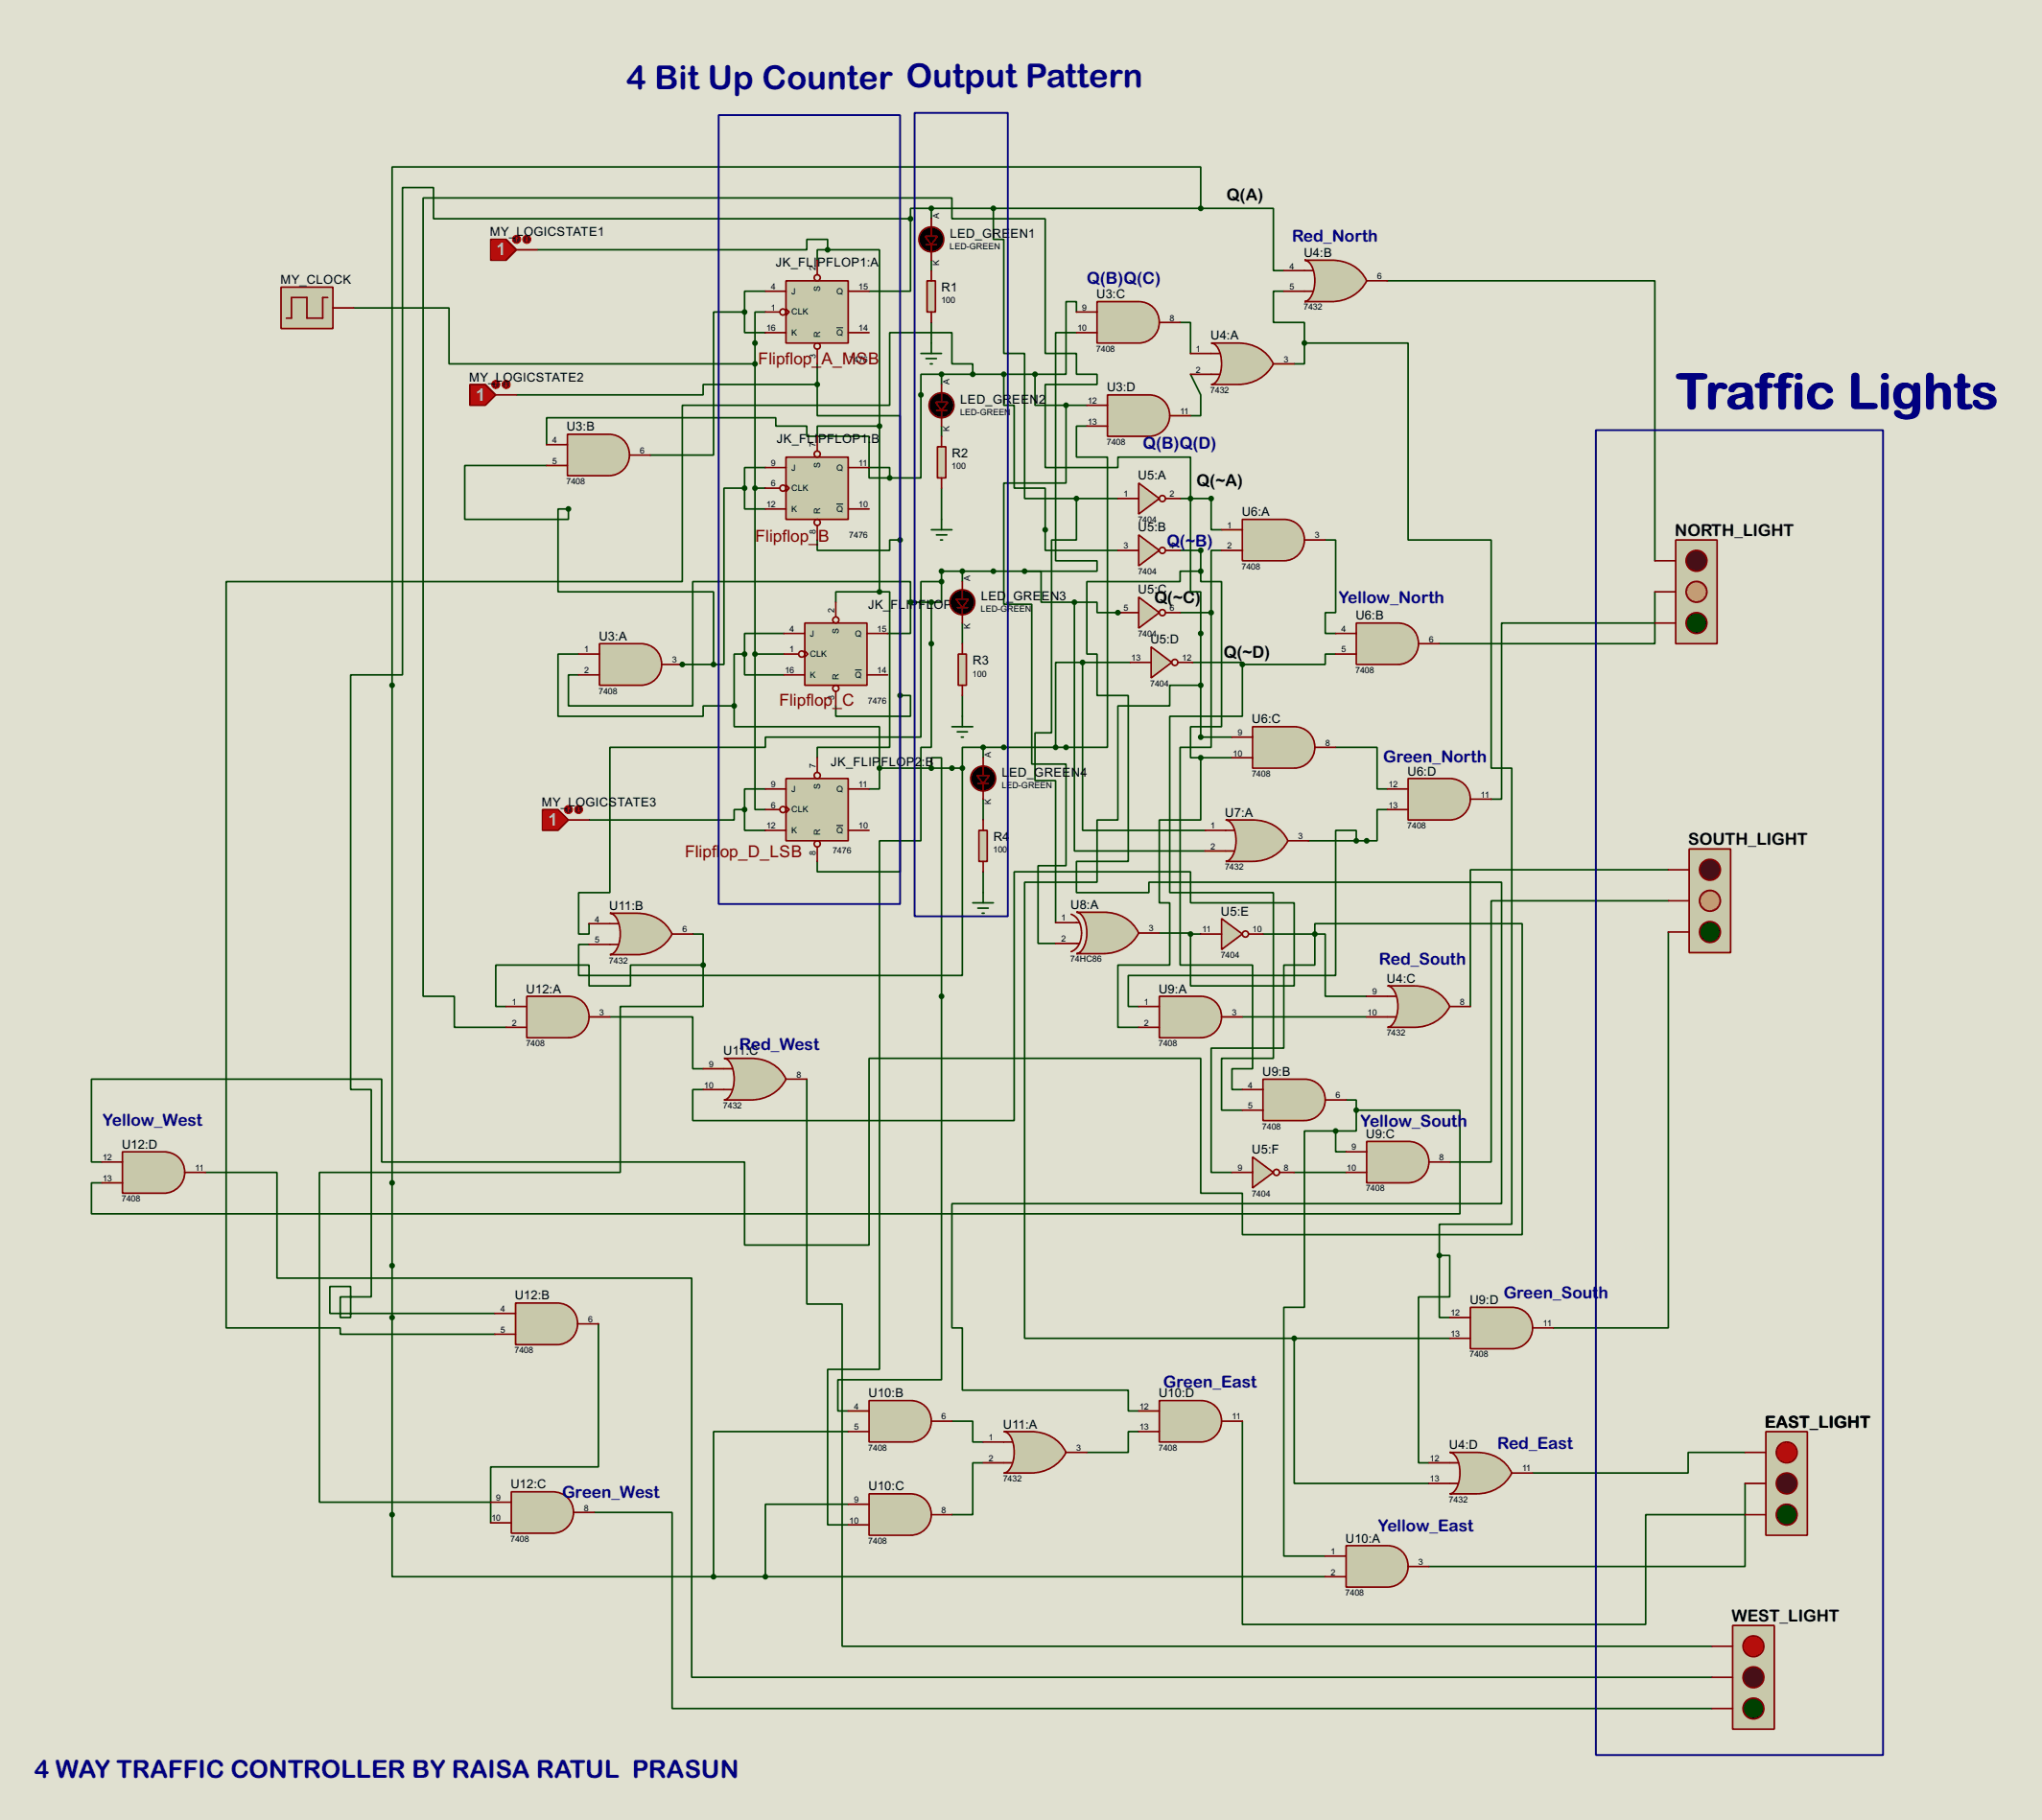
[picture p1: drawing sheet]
<svg xmlns="http://www.w3.org/2000/svg" width="500mm" height="446mm" viewBox="0 0 500 446" stroke-linecap="round" stroke-linejoin="round" font-family="sans-serif">
<path d="M0 0h500.2v446h-500.2z" fill="#e0e0d0"/>
<g fill="none" stroke="#004000" stroke-width=".4">
<path d="M223.1 53.6v17.8h-10.2M223.1 53.6h-116.9v-7.6h-7.6v119.4h-12.7v101.6h5.1v50.8h-7.6v5h2.5v-7.6h-5.1v6.6h40.4M228.2 51.1h-5.1v2.5M228.2 51.1v2.5M228.2 51.1h66M243.4 51.1v7.6h2.5v27.9h5.1v35.6h22.9M294.2 51.1h17.8v15.2h2.5M294.2 51.1v-10.2h-198.1v345.4h78.7M86.7 75.5h23.3v13.7h75M131.6 61.2h66.1v-2.5h5.1v2.5M182.4 76.5v5h5.1M182.4 76.5h-7.6v35h-15.5"/>
<path d="M187.5 71.4h-5.1v5.1M187.5 76.5h-2.5v83.8M202.8 61.2h-2.6v2.6M202.8 61.2h12.7v43.2M228.2 63.8v2.5M228.2 79v5.1M263.7 76.5v-2.6h-2.5v17.8h-7.6M289.1 79h2.6v7.6M314.5 71.4h-2.5v7.6h7.6v5.1M200.2 94.2v7.7h20.3v30.4M200.2 94.2h-27.9v2.6h-45.7M200.2 89.2v5"/>
<path d="M230.7 91.7h-5.1v25.4h-7.6M230.7 91.7v2.5M230.7 91.7h22.9M238.3 91.7v-2.5h-5.1v-7.7h-15.2v17.8h-50.8v43.2h-111.8v182.9h28v1.5h37.8M245.9 91.7v7.6h2.6v20.3h7.6v15.3h17.8M253.6 91.7v7.6h12.7M263.7 81.5h-5.1v55.9h10.2v2.6h-38.1v2.5M291.7 91.7l2.5 5.1v5.1h-2.5M319.6 84.1v5.1h-2.5M319.6 84.1h25.4v48.2h20.3v55.9h5.1v111.8h-17.8v7.6M133.9 109v-6.6h56.2v2h7.6v2.5h15.2v10.2h5.1M182.4 119.6v5.1h5.1"/>
<path d="M182.4 119.6h-5v43.2h-2.6M185 119.6h2.5M187.5 114.6h-5.1v5M212.9 114.6h5.1v2.5M215.5 104.4h-15.3v2.5M215.5 104.4v40.6M230.7 104.4v2.5M230.7 119.6v7.7M266.3 104.4h-2.6v7.6h7.6v71.1h-30.4M200.2 132.3v2.6h17.8v-2.6h2.5M220.5 132.3v38.1M235.8 140v2.5"/>
<path d="M289.1 122.2h7.6v7.6h2.6M289.1 134.9h5.1v5.1M294.2 140v2.5h5.1v35.6h-7.6v7.6h2.5M294.2 140h-5.1v2.5h-22.8v17.8h2.5v10.1h7.6v40.7h-12.7v7.6h17.8v-2.5h86.4v78.7h-134.7v30.5h2.6v15.2h40.6v5.1h2.6M299.3 134.9h-2.6v15.2M324.7 132.3h2.5v17.8h-2.5v5.1h2.5M192.1 155.2h-9.7v5.1M215.5 145h-10.7v2.6M215.5 145h2.5v38.1h-17.8v2.6M223.1 147.6v7.6h-5.6M223.1 147.6v-5.1h-53.4v30.5h-30.4v-7.6h2.5M223.1 147.6h5.1"/>
<path d="M228.2 147.6v35.5h-2.6v22.9h-10.1v129.5h-12.7v38.1h5M230.7 142.5v5.1h-2.5M230.7 142.5h-5.1v38.1h-38.1v2.5h-38.1v35.6h-7.6v10.2h2.5v-2.6M235.8 152.7v5M289.1 150.1h7.6M296.7 150.1v33h-7.6v53.4h17.8v25.4h-5.1v5.1h2.6M141.8 160.3h-5.1v15.2h35.6v-2.5h7.6M179.9 173v5.1h35.6v10.1M182.4 160.3v5.1h9.7M182.4 160.3h-2.5v12.7M185 160.3v38.1h2.5M185 160.3h7.1"/>
<path d="M220.5 170.4v43.2h-20.3v-2.5M220.5 170.4h2.6v5.1h-18.3v-2.5M235.8 170.4v5.1M292.2 162.3h12.2v.5M294.2 167.9h-7.6v5.1h-12.7v27.9h-5.1v15.3h-17.8v111.7h66.1M304.4 162.8v12.7h-17.8v43.2h25.4v40.6h-12.7v12.7h5.1M327.2 160.3h-2.5v2.5h-20.3M182.4 198.4v5.1h5.1M182.4 198.4h-2.5v2.5h-35.6M187.5 193.3h-5.1v5.1M215.5 188.2v5.1h-2.6M215.5 188.2h20.3"/>
<path d="M228.2 188.2v-2.5h2.5v152.4h-25.4v7.6h2.5M235.8 188.2v50.8h-94v-7.6h2.5M240.9 183.1h-5.1v5.1M240.9 183.1v2.6M240.9 195.8v5.1M294.2 185.7v15.2h-10.2v20.3h2.6v15.3h-12.7v15.2h5.1M294.2 185.7h7.6M301.8 180.6h-7.6v-35.6h-2.5v-33h-17.8v2.6h-17.8v-20.4h12.7v-2.5h-5.1v-5.1h-7.6v-33h-22.9v-5.1h-129.5v195.6h7.6v7.6h12.7M327.2 183.1h10.2v10.2h2.5M339.9 198.4h-2.5v7.6h-16.8M240.9 213.6v5.1M332.3 206v-2.5h-5.1v35.5h-50.8v7.6h2.6"/>
<path d="M169.7 228.9h2.6v7.6M172.3 236.5h-17.8v5.1h-10.2v-5.1h-22.8v10.1h2.5M172.3 236.5v10.1h-20.3v40.7h-73.7v80.8h41.9M294.2 228.9h-2.5v12.7h25.4v-20.4h-25.4v-7.6h-43.2v61h-78.8v-7.6h2.6M309.4 228.9h12.7M322.1 228.9h2.6v15.2h10.1M322.1 228.9v7.6h-7.6v20.3h-17.8v30.5h5.1M322.1 228.9v-2.6h50.8v76.2h-68.5v-10.1h-10.2v-33.1h-81.3v45.8h-30.5v-20.4h-88.9v-20.3h-71.1v20.3h2.6M149.4 249.2h20.3v12.7h2.6M304.4 249.2h30.4M327.2 277.1v5.1h2.6M327.2 277.1h-7.6v43.2h-5.1v61h10.2"/>
<path d="M329.8 269.5h2.5v2.5M332.3 272v5.1h-5.1M332.3 272h25.4v25.4h-335.3v-7.6h2.6M317.1 287.3h12.7M352.6 307.6v15.2h2.6M352.6 307.6h2.6v10.2h-7.7v40.6h2.6M146.6 324.4v35h-26.4v13.7M317.1 327.9v35.6h33M317.1 327.9h38.1M207.8 350.8h-33v35.5M233.2 348.2h5.1v5.1h2.6M240.9 358.4h-2.6v12.7h-5.1"/>
<path d="M279 350.8h-2.6v5.1h-10.1M207.8 368.6h-20.3v17.7M174.8 386.3h149.9"/>
</g>
<circle cx="273.9" cy="150.1" r=".2" fill="#004000"/>
<g fill="none" stroke="#004000" stroke-width=".4">
<path d="M339.9 68.8h65.5v68.6M261.2 99.3v19.1h-15.3v29.7h6.9v39.1h8.4v24.9h-6.9v19.1h4.3M251 140h4.1v7.6h8.1M263.7 122.2v10.1h-6.1v47.3h-4v11.7h5v34.8M263.2 147.6h5.6v2.5h5.1M263.2 147.6v60.9h32M405.4 145v12.7h-52.8M405.4 152.7h-37.5v43.1h-2.6M167.2 162.8h7.6M265.2 162.3h-6.6v20.8M265.2 162.3v41.2h30M265.2 162.3h11.7"/>
<path d="M408.7 213.1h-48.5v33.5M284 228.6h7.7v.3M408.7 220.7h-43.4v64h-10.1M408.7 228.4v97h-28.1M197.7 264.4v55.1h8.6v83.9h213.1M50.4 287.3h17.5v25.9h101.6v97.8h249.9M304.4 348.2v49.8h98.8v-26.9h24.3M427.5 355.9h-13.9v5h-38.1M145.6 370.6h19.1v48h254.7M427.5 363.5v20.3h-77.4"/>
</g>
<circle cx="167.2" cy="162.8" r=".2" fill="#004000"/>
<path d="M133.9 114.1h-20v13.2h25.4v-2.6h-2.6v20.3h38.1v17.8" fill="none" stroke="#004000" stroke-width=".4"/>
<path d="M192.6 68.8h15.2v15.3h-15.2z" fill="#c8c8aa" stroke="#800000" stroke-width=".4"/>
<g fill="none" stroke="#800000" stroke-width=".4">
<path d="M187.5 71.4h5.1M187.5 76.5h3.6M192.6 75.7l.8 .8-.8 .7zM200.2 63.8v3.5M207.8 71.4h5.1M187.5 81.5h5.1M200.2 85.6v3.6M207.8 81.5h5.1"/>
<circle cx="191.8" cy="76.5" r=".75"/>
<circle cx="200.2" cy="68.1" r=".75"/>
<circle cx="200.2" cy="84.8" r=".75"/>
</g>
<path d="M204.9 80.3h1.7" fill="none" stroke="#000" stroke-width=".23"/>
<path d="M192.6 112h15.2v15.3h-15.2z" fill="#c8c8aa" stroke="#800000" stroke-width=".4"/>
<g fill="none" stroke="#800000" stroke-width=".4">
<path d="M187.5 114.6h5.1M187.5 119.6h3.6M192.6 118.9l.8 .7-.8 .8zM200.2 106.9v3.6M207.8 114.6h5.1M187.5 124.7h5.1M200.2 128.8v3.5M207.8 124.7h5.1"/>
<circle cx="191.8" cy="119.6" r=".75"/>
<circle cx="200.2" cy="111.3" r=".75"/>
<circle cx="200.2" cy="128" r=".75"/>
</g>
<path d="M204.9 123.5h1.7" fill="none" stroke="#000" stroke-width=".23"/>
<path d="M197.2 152.7h15.2v15.2h-15.2z" fill="#c8c8aa" stroke="#800000" stroke-width=".4"/>
<g fill="none" stroke="#800000" stroke-width=".4">
<path d="M192.1 155.2h5.1M197.2 159.5l.7 .8-.7 .7zM204.8 147.6v3.5M212.4 155.2h5.1M192.1 160.3h3.5M192.1 165.4h5.1M204.8 169.4v3.6M212.4 165.4h5.1"/>
<circle cx="204.7" cy="151.9" r=".75"/>
<circle cx="196.4" cy="160.3" r=".75"/>
<circle cx="204.7" cy="168.7" r=".75"/>
</g>
<path d="M209.5 164.2h1.6" fill="none" stroke="#000" stroke-width=".23"/>
<path d="M192.6 190.8h15.2v15.2h-15.2z" fill="#c8c8aa" stroke="#800000" stroke-width=".4"/>
<g fill="none" stroke="#800000" stroke-width=".4">
<path d="M187.5 193.3h5.1M187.5 198.4h3.6M192.6 197.6l.8 .8-.8 .7zM200.2 185.7v3.5M207.8 193.3h5.1M187.5 203.5h5.1M200.2 207.5v3.6M207.8 203.5h5.1"/>
<circle cx="191.8" cy="198.4" r=".75"/>
<circle cx="200.2" cy="190" r=".75"/>
<circle cx="200.2" cy="206.8" r=".75"/>
</g>
<path d="M204.9 202.3h1.7" fill="none" stroke="#000" stroke-width=".23"/>
<g fill="#004000" stroke="#004000" stroke-width=".4">
<circle cx="215.4" cy="104.4" r=".5"/>
<circle cx="215.4" cy="145" r=".5"/>
<circle cx="220.5" cy="170.4" r=".5"/>
<circle cx="220.5" cy="132.3" r=".5"/>
<circle cx="184.9" cy="119.6" r=".5"/>
<circle cx="184.9" cy="160.3" r=".5"/>
<circle cx="182.4" cy="160.3" r=".5"/>
</g>
<path d="M146.9 157.7h10.1a5.1 5.1 0 0 1 5.1 5.1 5.1 5.1 0 0 1-5.1 5.1h-10.1z" fill-rule="evenodd" fill="#c8c8aa" stroke="#800000" stroke-width=".4"/>
<path d="M141.8 160.3h5.1M141.8 165.4h5.1M162.1 162.8h5.1" fill="none" stroke="#800000" stroke-width=".4"/>
<g fill="#004000" stroke="#004000" stroke-width=".4">
<circle cx="182.4" cy="119.6" r=".5"/>
<circle cx="179.8" cy="173" r=".5"/>
</g>
<path d="M139 106.4h10.2a5.1 5.1 0 0 1 5 5.1 5.1 5.1 0 0 1-5 5.1h-10.2z" fill-rule="evenodd" fill="#c8c8aa" stroke="#800000" stroke-width=".4"/>
<g fill="none" stroke="#800000" stroke-width=".4">
<path d="M226.9 60h2.5M228.2 53.6v4.3M228.2 60v3.8M230.7 94.2v4.4M133.9 109h5.1M133.9 114.1h5.1M154.2 111.5h5.1M229.4 100.6h2.6M230.7 100.6v3.8M234.5 148.9h2.5M235.8 142.5v4.3M235.8 148.9v3.8"/>
<path d="M239.6 192h2.5M240.9 185.7v4.3M240.9 192v3.8"/>
</g>
<g fill="#004000" stroke="#004000" stroke-width=".4">
<circle cx="174.8" cy="162.8" r=".5"/>
<circle cx="182.4" cy="76.5" r=".5"/>
<circle cx="215.4" cy="188.2" r=".5"/>
<circle cx="223" cy="147.6" r=".5"/>
<circle cx="217.9" cy="117.1" r=".5"/>
</g>
<g fill="#000" stroke="#800000" stroke-width=".4">
<path d="M226.6 57.9h3.1l-1.5 2.1zM229.2 98.6h3l-1.5 2zM234.2 146.8h3.1l-1.5 2.1zM239.3 190h3.1l-1.5 2z"/>
<circle cx="228.1" cy="58.7" r="3.1"/>
<circle cx="230.6" cy="99.3" r="3.1"/>
<circle cx="235.7" cy="147.6" r="3.1"/>
<circle cx="240.8" cy="190.8" r="3.1"/>
</g>
<path d="M227.1 68.8h2.1v7.7h-2.1z" fill="#c8c8aa" stroke="#800000" stroke-width=".4"/>
<path d="M228.2 66.3v2.5M228.2 76.5v2.5" fill="none" stroke="#800000" stroke-width=".4"/>
<path d="M229.7 109.5h2v7.6h-2z" fill="#c8c8aa" stroke="#800000" stroke-width=".4"/>
<path d="M230.7 106.9v2.6M230.7 117.1v2.5" fill="none" stroke="#800000" stroke-width=".4"/>
<path d="M234.8 160.3h2v7.6h-2z" fill="#c8c8aa" stroke="#800000" stroke-width=".4"/>
<path d="M235.8 157.7v2.6M235.8 167.9v2.5" fill="none" stroke="#800000" stroke-width=".4"/>
<path d="M239.8 203.5h2.1v7.6h-2.1z" fill="#c8c8aa" stroke="#800000" stroke-width=".4"/>
<path d="M240.9 200.9v2.6M240.9 211.1v2.5" fill="none" stroke="#800000" stroke-width=".4"/>
<g fill="none" stroke="#004000" stroke-width=".4">
<path d="M225.6 86.6h5.1M226.9 87.9h2.5M227.9 89.2h.5M228.2 84.1v2.5M228.2 129.8h5M229.4 131.1h2.6M230.4 132.3h.5M230.7 127.3v2.5M233.2 178.1h5.1M234.5 179.3h2.5M235.8 175.5v2.6M235.5 180.6h.5"/>
<path d="M240.9 218.7v2.5M238.3 221.2h5.1M239.6 222.5h2.5M240.6 223.8h.5"/>
</g>
<circle cx="184.9" cy="84.1" r=".5" fill="#004000" stroke="#004000" stroke-width=".4"/>
<path d="M132.9 198.4h3.8l2.6 2.5-2.6 2.6h-3.8z" fill-rule="evenodd" fill="#c00000" stroke="#800000" stroke-width=".4"/>
<path d="M139.3 200.9h5" fill="none" stroke="#800000" stroke-width=".4"/>
<circle cx="139.2" cy="198.4" r="1" fill="#400000" stroke="#f00" stroke-width=".23"/>
<path d="M139.3 197.9l-.3 .2M139.3 197.9l.2 .2M139.3 197.9v1" fill="none" stroke="#f00" stroke-width=".23"/>
<circle cx="141.7" cy="198.4" r="1" fill="#400000" stroke="#f00" stroke-width=".23"/>
<path d="M141.5 198.6l.3 .3M141.8 197.9v1M142 198.6l-.2 .3" fill="none" stroke="#f00" stroke-width=".23"/>
<circle cx="182.4" cy="198.4" r=".5" fill="#004000" stroke="#004000" stroke-width=".4"/>
<path d="M120.2 58.7h3.8l2.6 2.5-2.6 2.6h-3.8z" fill-rule="evenodd" fill="#c00000" stroke="#800000" stroke-width=".4"/>
<path d="M126.6 61.2h5" fill="none" stroke="#800000" stroke-width=".4"/>
<circle cx="126.5" cy="58.7" r="1" fill="#400000" stroke="#f00" stroke-width=".23"/>
<path d="M126.6 58.2l-.3 .2M126.6 58.2l.2 .2M126.6 58.2v1" fill="none" stroke="#f00" stroke-width=".23"/>
<circle cx="129" cy="58.7" r="1" fill="#400000" stroke="#f00" stroke-width=".23"/>
<path d="M128.8 58.9l.3 .3M129.1 58.2v1M129.3 58.9l-.2 .3" fill="none" stroke="#f00" stroke-width=".23"/>
<circle cx="202.7" cy="61.2" r=".5" fill="#004000" stroke="#004000" stroke-width=".4"/>
<path d="M115.1 94.2h3.8l2.6 2.6-2.6 2.5h-3.8z" fill-rule="evenodd" fill="#c00000" stroke="#800000" stroke-width=".4"/>
<path d="M121.5 96.8h5.1" fill="none" stroke="#800000" stroke-width=".4"/>
<circle cx="121.4" cy="94.2" r="1" fill="#400000" stroke="#f00" stroke-width=".23"/>
<path d="M121.5 93.7l-.3 .3M121.5 93.7l.2 .3M121.5 93.7v1.1" fill="none" stroke="#f00" stroke-width=".23"/>
<circle cx="124" cy="94.2" r="1" fill="#400000" stroke="#f00" stroke-width=".23"/>
<path d="M123.8 94.5l.2 .3M124 93.7v1.1M124.3 94.5l-.3 .3" fill="none" stroke="#f00" stroke-width=".23"/>
<circle cx="200.2" cy="94.2" r=".5" fill="#004000" stroke="#004000" stroke-width=".4"/>
<path d="M268.8 73.9h10.2a5.1 5.1 0 0 1 5 5.1 5.1 5.1 0 0 1-5 5.1h-10.2z" fill-rule="evenodd" fill="#c8c8aa" stroke="#800000" stroke-width=".4"/>
<path d="M263.7 76.5h5.1M284 79h5.1M263.7 81.5h5.1" fill="none" stroke="#800000" stroke-width=".4"/>
<g fill="#004000" stroke="#004000" stroke-width=".4">
<circle cx="230.6" cy="91.7" r=".5"/>
<circle cx="235.7" cy="140" r=".5"/>
</g>
<path d="M271.3 96.8h10.2a5.1 5.1 0 0 1 5.1 5 5.1 5.1 0 0 1-5.1 5.1h-10.2z" fill-rule="evenodd" fill="#c8c8aa" stroke="#800000" stroke-width=".4"/>
<path d="M266.3 99.3h5M266.3 104.4h5M286.6 101.9h5.1" fill="none" stroke="#800000" stroke-width=".4"/>
<g fill="#004000" stroke="#004000" stroke-width=".4">
<circle cx="253.5" cy="91.7" r=".5"/>
<circle cx="240.8" cy="183.1" r=".5"/>
</g>
<path d="M296.7 84.1h6.6a9.2 9.2 0 0 1 8.7 5.1 9.6 9.6 0 0 1-8.7 5h-6.6a3.4 3.4 0 0 0 2.3-3.1 7.4 7.4 0 0 0-1.4-6.7z" fill-rule="evenodd" fill="#c8c8aa" stroke="#800000" stroke-width=".4"/>
<path d="M291.7 86.6h7.1M291.7 91.7h7.1M312 89.2h5.1" fill="none" stroke="#800000" stroke-width=".4"/>
<path d="M319.6 63.8h6.6a9.1 9.1 0 0 1 8.6 5 9.5 9.5 0 0 1-8.6 5.1h-6.6a3.4 3.4 0 0 0 2.3-3.1 7.3 7.3 0 0 0-1.4-6.7z" fill-rule="evenodd" fill="#c8c8aa" stroke="#800000" stroke-width=".4"/>
<path d="M314.5 66.3h7.1M314.5 71.4h7.1M334.8 68.8h5.1" fill="none" stroke="#800000" stroke-width=".4"/>
<circle cx="228.1" cy="51.1" r=".5" fill="#004000" stroke="#004000" stroke-width=".4"/>
<path d="M279 118.4l5 3.8-5 3.8z" fill="#c8c8aa" stroke="#800000" stroke-width=".4"/>
<g fill="none" stroke="#800000" stroke-width=".4">
<path d="M273.9 122.2h5.1M285.6 122.2h3.5"/>
<circle cx="284.7" cy="122.2" r=".75"/>
</g>
<path d="M279 131.1l5 3.8-5 3.8z" fill="#c8c8aa" stroke="#800000" stroke-width=".4"/>
<g fill="none" stroke="#800000" stroke-width=".4">
<path d="M273.9 134.9h5.1M285.6 134.9h3.5"/>
<circle cx="284.7" cy="134.9" r=".75"/>
</g>
<path d="M279 146.3l5 3.8-5 3.8z" fill="#c8c8aa" stroke="#800000" stroke-width=".4"/>
<g fill="none" stroke="#800000" stroke-width=".4">
<path d="M273.9 150.1h5.1M285.6 150.1h3.5"/>
<circle cx="284.7" cy="150.1" r=".75"/>
</g>
<circle cx="243.3" cy="51.1" r=".5" fill="#004000" stroke="#004000" stroke-width=".4"/>
<path d="M282 158.5l5.1 3.8-5.1 3.8z" fill="#c8c8aa" stroke="#800000" stroke-width=".4"/>
<g fill="none" stroke="#800000" stroke-width=".4">
<path d="M276.9 162.3h5.1M288.6 162.3h3.6"/>
<circle cx="287.8" cy="162.3" r=".75"/>
</g>
<g fill="#004000" stroke="#004000" stroke-width=".4">
<circle cx="245.9" cy="91.7" r=".5"/>
<circle cx="251" cy="140" r=".5"/>
<circle cx="258.6" cy="183.1" r=".5"/>
</g>
<path d="M304.4 127.3h10.1a5.1 5.1 0 0 1 5.1 5 5.1 5.1 0 0 1-5.1 5.1h-10.1z" fill-rule="evenodd" fill="#c8c8aa" stroke="#800000" stroke-width=".4"/>
<path d="M299.3 129.8h5.1M299.3 134.9h5.1M319.6 132.3h5.1" fill="none" stroke="#800000" stroke-width=".4"/>
<path d="M332.3 152.7h10.2a5.1 5.1 0 0 1 5 5 5.1 5.1 0 0 1-5 5.1h-10.2z" fill-rule="evenodd" fill="#c8c8aa" stroke="#800000" stroke-width=".4"/>
<path d="M327.2 155.2h5.1M347.5 157.7h5.1M327.2 160.3h5.1" fill="none" stroke="#800000" stroke-width=".4"/>
<path d="M306.9 178.1h10.2a5.1 5.1 0 0 1 5 5 5.1 5.1 0 0 1-5 5.1h-10.2z" fill-rule="evenodd" fill="#c8c8aa" stroke="#800000" stroke-width=".4"/>
<path d="M301.8 180.6h5.1M301.8 185.7h5.1M322.1 183.1h5.1" fill="none" stroke="#800000" stroke-width=".4"/>
<circle cx="291.6" cy="122.2" r=".5" fill="#004000" stroke="#004000" stroke-width=".4"/>
<path d="M345 190.8h10.2a5.1 5.1 0 0 1 5 5 5.1 5.1 0 0 1-5 5.1h-10.2z" fill-rule="evenodd" fill="#c8c8aa" stroke="#800000" stroke-width=".4"/>
<path d="M339.9 193.3h5.1M339.9 198.4h5.1M360.2 195.8h5.1" fill="none" stroke="#800000" stroke-width=".4"/>
<g fill="#004000" stroke="#004000" stroke-width=".4">
<circle cx="263.7" cy="122.2" r=".5"/>
<circle cx="261.1" cy="99.3" r=".5"/>
</g>
<path d="M299.3 225.1l5.1 3.8-5.1 3.8z" fill="#c8c8aa" stroke="#800000" stroke-width=".4"/>
<g fill="none" stroke="#800000" stroke-width=".4">
<path d="M294.2 228.9h5.1M305.9 228.9h3.5"/>
<circle cx="305.1" cy="228.9" r=".75"/>
</g>
<path d="M284 244.1h10.2a5.1 5.1 0 0 1 5.1 5.1 5.1 5.1 0 0 1-5.1 5.1h-10.2z" fill-rule="evenodd" fill="#c8c8aa" stroke="#800000" stroke-width=".4"/>
<path d="M279 246.6h5M279 251.7h5M299.3 249.2h5.1" fill="none" stroke="#800000" stroke-width=".4"/>
<circle cx="294.1" cy="185.7" r=".5" fill="#004000" stroke="#004000" stroke-width=".4"/>
<path d="M339.9 241.6h6.6a9.2 9.2 0 0 1 8.7 5 9.6 9.6 0 0 1-8.7 5.1h-6.6a3.5 3.5 0 0 0 2.3-3.1 7.2 7.2 0 0 0-1.4-6.7z" fill-rule="evenodd" fill="#c8c8aa" stroke="#800000" stroke-width=".4"/>
<path d="M334.8 244.1h7.1M334.8 249.2h7.1M355.2 246.6h5" fill="none" stroke="#800000" stroke-width=".4"/>
<path d="M309.4 264.4h10.2a5.1 5.1 0 0 1 5.1 5.1 5.1 5.1 0 0 1-5.1 5.1h-10.2z" fill-rule="evenodd" fill="#c8c8aa" stroke="#800000" stroke-width=".4"/>
<path d="M304.4 267h5M304.4 272h5M324.7 269.5h5.1" fill="none" stroke="#800000" stroke-width=".4"/>
<g fill="#004000" stroke="#004000" stroke-width=".4">
<circle cx="296.7" cy="150.1" r=".5"/>
<circle cx="304.3" cy="162.8" r=".5"/>
</g>
<path d="M334.8 279.7h10.2a5.1 5.1 0 0 1 5.1 5 5.1 5.1 0 0 1-5.1 5.1h-10.2z" fill-rule="evenodd" fill="#c8c8aa" stroke="#800000" stroke-width=".4"/>
<path d="M329.8 282.2h5M329.8 287.3h5M350.1 284.7h5.1" fill="none" stroke="#800000" stroke-width=".4"/>
<circle cx="322.1" cy="228.9" r=".5" fill="#004000" stroke="#004000" stroke-width=".4"/>
<path d="M306.9 283.5l5.1 3.8-5.1 3.8z" fill="#c8c8aa" stroke="#800000" stroke-width=".4"/>
<g fill="none" stroke="#800000" stroke-width=".4">
<path d="M301.8 287.3h5.1M313.5 287.3h3.6"/>
<circle cx="312.7" cy="287.3" r=".75"/>
</g>
<circle cx="319.5" cy="84.1" r=".5" fill="#004000" stroke="#004000" stroke-width=".4"/>
<path d="M360.2 320.3h10.2a5.1 5.1 0 0 1 5.1 5.1 5.1 5.1 0 0 1-5.1 5.1h-10.2z" fill-rule="evenodd" fill="#c8c8aa" stroke="#800000" stroke-width=".4"/>
<path d="M355.2 322.8h5M355.2 327.9h5M375.5 325.4h5.1" fill="none" stroke="#800000" stroke-width=".4"/>
<circle cx="294.1" cy="167.9" r=".5" fill="#004000" stroke="#004000" stroke-width=".4"/>
<path d="M355.2 355.9h6.6a9.1 9.1 0 0 1 8.6 5 9.5 9.5 0 0 1-8.6 5.1h-6.6a3.5 3.5 0 0 0 2.2-3.1 7.3 7.3 0 0 0-1.3-6.7z" fill-rule="evenodd" fill="#c8c8aa" stroke="#800000" stroke-width=".4"/>
<path d="M350.1 358.4h7.1M350.1 363.5h7.1M370.4 360.9h5.1" fill="none" stroke="#800000" stroke-width=".4"/>
<g fill="#004000" stroke="#004000" stroke-width=".4">
<circle cx="352.6" cy="307.6" r=".5"/>
<circle cx="317" cy="327.9" r=".5"/>
</g>
<path d="M329.8 378.7h10.1a5.1 5.1 0 0 1 5.1 5.1 5.1 5.1 0 0 1-5.1 5.1h-10.1z" fill-rule="evenodd" fill="#c8c8aa" stroke="#800000" stroke-width=".4"/>
<path d="M324.7 381.3h5.1M324.7 386.3h5.1M345 383.8h5.1" fill="none" stroke="#800000" stroke-width=".4"/>
<g fill="#004000" stroke="#004000" stroke-width=".4">
<circle cx="294.1" cy="51.1" r=".5"/>
<circle cx="327.2" cy="277.1" r=".5"/>
</g>
<path d="M212.9 343.2h10.2a5.1 5.1 0 0 1 5.1 5 5.1 5.1 0 0 1-5.1 5.1h-10.2z" fill-rule="evenodd" fill="#c8c8aa" stroke="#800000" stroke-width=".4"/>
<path d="M207.8 345.7h5.1M207.8 350.8h5.1M228.2 348.2h5" fill="none" stroke="#800000" stroke-width=".4"/>
<path d="M212.9 366h10.2a5.1 5.1 0 0 1 5.1 5.1 5.1 5.1 0 0 1-5.1 5.1h-10.2z" fill-rule="evenodd" fill="#c8c8aa" stroke="#800000" stroke-width=".4"/>
<path d="M207.8 368.6h5.1M207.8 373.6h5.1M228.2 371.1h5" fill="none" stroke="#800000" stroke-width=".4"/>
<g fill="#004000" stroke="#004000" stroke-width=".4">
<circle cx="228.1" cy="188.2" r=".5"/>
<circle cx="228.1" cy="147.6" r=".5"/>
<circle cx="187.5" cy="386.3" r=".5"/>
<circle cx="174.8" cy="386.3" r=".5"/>
</g>
<path d="M245.9 350.8h6.6a9.2 9.2 0 0 1 8.7 5.1 9.6 9.6 0 0 1-8.7 5h-6.6a3.4 3.4 0 0 0 2.3-3.1 7.4 7.4 0 0 0-1.4-6.7z" fill-rule="evenodd" fill="#c8c8aa" stroke="#800000" stroke-width=".4"/>
<path d="M240.9 353.3h7.1M240.9 358.4h7.1M261.2 355.9h5.1" fill="none" stroke="#800000" stroke-width=".4"/>
<circle cx="294.1" cy="140" r=".5" fill="#004000" stroke="#004000" stroke-width=".4"/>
<path d="M284 343.2h10.2a5.1 5.1 0 0 1 5.1 5 5.1 5.1 0 0 1-5.1 5.1h-10.2z" fill-rule="evenodd" fill="#c8c8aa" stroke="#800000" stroke-width=".4"/>
<path d="M279 345.7h5M279 350.8h5M299.3 348.2h5.1" fill="none" stroke="#800000" stroke-width=".4"/>
<g fill="#004000" stroke="#004000" stroke-width=".4">
<circle cx="243.3" cy="140" r=".5"/>
<circle cx="230.6" cy="244.1" r=".5"/>
<circle cx="96" cy="310.1" r=".5"/>
<circle cx="294.1" cy="134.9" r=".5"/>
<circle cx="296.7" cy="122.2" r=".5"/>
<circle cx="334.8" cy="206" r=".5"/>
<circle cx="256" cy="129.8" r=".5"/>
<circle cx="294.1" cy="155.2" r=".5"/>
<circle cx="228.1" cy="157.7" r=".5"/>
<circle cx="261.1" cy="183.1" r=".5"/>
<circle cx="96" cy="371.1" r=".5"/>
<circle cx="225.6" cy="96.8" r=".5"/>
<circle cx="294.1" cy="180.6" r=".5"/>
<circle cx="230.6" cy="140" r=".5"/>
<circle cx="235.7" cy="188.2" r=".5"/>
<circle cx="291.6" cy="228.9" r=".5"/>
<circle cx="230.6" cy="142.5" r=".5"/>
<circle cx="233.2" cy="188.2" r=".5"/>
<circle cx="96" cy="322.8" r=".5"/>
<circle cx="245.9" cy="183.1" r=".5"/>
<circle cx="96" cy="289.8" r=".5"/>
<circle cx="96" cy="167.9" r=".5"/>
<circle cx="184.9" cy="89.2" r=".5"/>
</g>
<path d="M149.4 223.8h6.6a9.2 9.2 0 0 1 8.7 5.1 9.6 9.6 0 0 1-8.7 5h-6.6a3.5 3.5 0 0 0 2.3-3.1 7.3 7.3 0 0 0-1.4-6.7z" fill-rule="evenodd" fill="#c8c8aa" stroke="#800000" stroke-width=".4"/>
<path d="M144.3 226.3h7.1M144.3 231.4h7.1M164.7 228.9h5" fill="none" stroke="#800000" stroke-width=".4"/>
<path d="M129.1 244.1h10.2a5.1 5.1 0 0 1 5 5.1 5.1 5.1 0 0 1-5 5.1h-10.2z" fill-rule="evenodd" fill="#c8c8aa" stroke="#800000" stroke-width=".4"/>
<path d="M124 246.6h5.1M124 251.7h5.1M144.3 249.2h5.1" fill="none" stroke="#800000" stroke-width=".4"/>
<path d="M177.4 259.3h6.6a9.1 9.1 0 0 1 8.6 5.1 9.5 9.5 0 0 1-8.6 5.1h-6.6a3.5 3.5 0 0 0 2.2-3.1 7.5 7.5 0 0 0-1.3-6.7z" fill-rule="evenodd" fill="#c8c8aa" stroke="#800000" stroke-width=".4"/>
<path d="M172.3 261.9h7.1M172.3 267h7.1M192.6 264.4h5.1" fill="none" stroke="#800000" stroke-width=".4"/>
<g fill="#004000" stroke="#004000" stroke-width=".4">
<circle cx="223" cy="53.6" r=".5"/>
<circle cx="238.3" cy="91.7" r=".5"/>
</g>
<path d="M126.3 319.3h10.2a5.1 5.1 0 0 1 5 5.1 5.1 5.1 0 0 1-5 5.1h-10.2z" fill-rule="evenodd" fill="#c8c8aa" stroke="#800000" stroke-width=".4"/>
<path d="M121.2 321.8h5.1M121.2 326.9h5.1M141.5 324.4h5.1" fill="none" stroke="#800000" stroke-width=".4"/>
<path d="M125.3 365.5h10.1a5.1 5.1 0 0 1 5.1 5.1 5.1 5.1 0 0 1-5.1 5.1h-10.1z" fill-rule="evenodd" fill="#c8c8aa" stroke="#800000" stroke-width=".4"/>
<path d="M120.2 368.1h5.1M120.2 373.1h5.1M140.5 370.6h5.1" fill="none" stroke="#800000" stroke-width=".4"/>
<circle cx="172.2" cy="236.5" r=".5" fill="#004000" stroke="#004000" stroke-width=".4"/>
<path d="M30 282.2h10.2a5.1 5.1 0 0 1 5.1 5.1 5.1 5.1 0 0 1-5.1 5.1h-10.2z" fill-rule="evenodd" fill="#c8c8aa" stroke="#800000" stroke-width=".4"/>
<path d="M25 284.7h5M25 289.8h5M45.3 287.3h5.1" fill="none" stroke="#800000" stroke-width=".4"/>
<circle cx="332.2" cy="272" r=".5" fill="#004000" stroke="#004000" stroke-width=".4"/>
<path d="M68.9 70.4h12.7v10.1h-12.7z" fill="#c8c8aa" stroke="#800000" stroke-width=".4"/>
<path d="M80.3 72.9h-1.2v5.1h-3.9v-5.1h-3.8v5.1h-1.2M81.6 75.5h5.1" fill="none" stroke="#800000" stroke-width=".4"/>
<path d="M300.3 200.9h6.6a9.1 9.1 0 0 1 8.6 5.1 9.5 9.5 0 0 1-8.6 5.1h-6.6a3.4 3.4 0 0 0 2.3-3.1 7.4 7.4 0 0 0-1.4-6.7z" fill-rule="evenodd" fill="#c8c8aa" stroke="#800000" stroke-width=".4"/>
<path d="M295.2 203.5h7.1M295.2 208.5h7.1M315.5 206h5.1" fill="none" stroke="#800000" stroke-width=".4"/>
<g fill="#004000" stroke="#004000" stroke-width=".4">
<circle cx="332.2" cy="206" r=".5"/>
<circle cx="273.8" cy="150.1" r=".5"/>
<circle cx="263.2" cy="147.6" r=".5"/>
<circle cx="265.2" cy="162.3" r=".5"/>
</g>
<path d="M263.7 223.5h6.6a9.2 9.2 0 0 1 8.7 5.1 9.6 9.6 0 0 1-8.7 5.1h-6.6a3.5 3.5 0 0 0 2.3-3.1 7.3 7.3 0 0 0-1.4-6.7z" fill-rule="evenodd" fill="#c8c8aa" stroke="#800000" stroke-width=".4"/>
<path d="M258.6 226.1h5.9M258.6 231.2h5.9M262.4 224a5.1 5.1 0 0 1 2.4 6.2 3.9 3.9 0 0 1-2.4 3M279 228.6h5" fill="none" stroke="#800000" stroke-width=".4"/>
<path d="M410.5 132.3h10.2v25.4h-10.2z" fill="#c8c8aa" stroke="#800000" stroke-width=".4"/>
<circle cx="415.6" cy="137.4" r="2.55" fill="#400000" stroke="#800000" stroke-width=".4"/>
<circle cx="415.6" cy="145" r="2.55" fill="#e0a000" stroke="#800000" stroke-width=".4"/>
<circle cx="415.6" cy="152.7" r="2.55" fill="#003000" stroke="#800000" stroke-width=".4"/>
<path d="M405.4 137.4h5.1M405.4 145h5.1M405.4 152.7h5.1" fill="none" stroke="#800000" stroke-width=".4"/>
<path d="M413.8 208h10.2v25.4h-10.2z" fill="#c8c8aa" stroke="#800000" stroke-width=".4"/>
<circle cx="418.9" cy="213.1" r="2.55" fill="#400000" stroke="#800000" stroke-width=".4"/>
<circle cx="418.9" cy="220.7" r="2.55" fill="#e0a000" stroke="#800000" stroke-width=".4"/>
<circle cx="418.9" cy="228.4" r="2.55" fill="#003000" stroke="#800000" stroke-width=".4"/>
<path d="M408.7 213.1h5.1M408.7 220.7h5.1M408.7 228.4h5.1" fill="none" stroke="#800000" stroke-width=".4"/>
<path d="M432.6 350.8h10.2v25.4h-10.2z" fill="#c8c8aa" stroke="#800000" stroke-width=".4"/>
<circle cx="437.7" cy="355.9" r="2.55" fill="#e00000" stroke="#800000" stroke-width=".4"/>
<circle cx="437.7" cy="363.5" r="2.55" fill="#403000" stroke="#800000" stroke-width=".4"/>
<circle cx="437.7" cy="371.1" r="2.55" fill="#003000" stroke="#800000" stroke-width=".4"/>
<path d="M427.5 355.9h5.1M427.5 363.5h5.1M427.5 371.1h5.1" fill="none" stroke="#800000" stroke-width=".4"/>
<path d="M424.5 398.3h10.2v25.4h-10.2z" fill="#c8c8aa" stroke="#800000" stroke-width=".4"/>
<circle cx="429.5" cy="403.4" r="2.55" fill="#e00000" stroke="#800000" stroke-width=".4"/>
<circle cx="429.5" cy="411" r="2.55" fill="#403000" stroke="#800000" stroke-width=".4"/>
<circle cx="429.5" cy="418.6" r="2.55" fill="#003000" stroke="#800000" stroke-width=".4"/>
<path d="M419.4 403.4h5.1M419.4 411h5.1M419.4 418.6h5.1" fill="none" stroke="#800000" stroke-width=".4"/>
<g fill="#004000" stroke="#004000" stroke-width=".4">
<circle cx="167.1" cy="162.8" r=".5"/>
<circle cx="139.2" cy="124.7" r=".5"/>
</g>
<path d="M176.1 28.2h44.4v193.3h-44.4zM224.1 27.7h22.8v196.8h-22.8zM391 105.4h70.3v324.6h-70.3z" fill="none" stroke="#000080" stroke-width=".45"/>
<text font-size="14.1" fill="#000080" x="410.5" y="100.2">Traffic Lights</text>
<text font-size="9.4" fill="#000080" x="153.5" y="21.9">4 Bit Up Counter Output Pattern</text>
<text font-size="7.1" fill="#000080" x="8.4" y="435.5">4 WAY TRAFFIC CONTROLLER BY RAISA RATUL PRASUN</text>
<g font-size="4.8" fill="#c0c0c0">
<text x="121.6" y="62.6">1</text>
<text x="116.6" y="98.1">1</text>
<text x="134.3" y="202.3">1</text>
</g>
<g font-size="4.7">
<text x="300.5" y="49">Q(A)</text>
<text x="293.2" y="119.2">Q(~A)</text>
<text x="410.3" y="131.3">NORTH_LIGHT</text>
<text x="282.8" y="147.9">Q(~C)</text>
<text x="299.8" y="161.1">Q(~D)</text>
<text x="413.6" y="207">SOUTH_LIGHT</text>
<text x="432.3" y="349.8">EAST_LIGHT</text>
<text x="424.3" y="397.2">WEST_LIGHT</text>
</g>
<g font-size="4.7" fill="#000080">
<text x="316.5" y="59.2">Red_North</text>
<text x="266.3" y="69.6">Q(B)Q(C)</text>
<text x="280" y="110">Q(B)Q(D)</text>
<text x="285.8" y="133.9">Q(~</text>
<text x="292.8" y="133.9">B)</text>
<text x="328" y="147.9">Yellow_North</text>
<text x="338.9" y="186.7">Green_North</text>
<text x="337.9" y="236.3">Red_South</text>
<text x="181.2" y="257.4">Red_West</text>
<text x="25.2" y="275.9">Yellow_West</text>
<text x="333.3" y="276.2">Yellow_South</text>
<text x="368.3" y="318.1">Green_Sout</text>
<text x="391.6" y="318.1">h</text>
<text x="285" y="339.9">Green_East</text>
<text x="366.8" y="355.1">Red_East</text>
<text x="137.7" y="367.1">Green_West</text>
<text x="337.6" y="375.2">Yellow_East</text>
</g>
<g font-size="4.6" fill="#800000">
<text x="185.8" y="89.3">Flipflop_</text>
<text x="201.2" y="89.3">A_MSB</text>
<text x="185" y="132.6">Flipflop_</text>
<text x="200.5" y="132.6">B</text>
<text x="190.9" y="172.8">Flipflop_C</text>
<text x="167.8" y="210.2">Flipfl</text>
<text x="176.4" y="210.2">op_D_LSB</text>
</g>
<g font-size="3.4">
<text x="120.1" y="57.9">MY_LOGICSTATE1</text>
<text x="232.7" y="58.2">LED_GRE</text>
<text x="247.6" y="58.2">EN1</text>
<text x="190.1" y="65.2">JK_FLI</text>
<text x="200.2" y="65.2">PFLOP1:A</text>
<text x="319.4" y="62.9">U4:B</text>
<text x="68.7" y="69.6">MY_CLOCK</text>
<text x="230.7" y="71.3">R1</text>
<text x="268.6" y="73.1">U3:C</text>
<text x="296.6" y="83.3">U4:A</text>
<text x="115" y="93.4">MY_LOGICSTATE2</text>
<text x="271.2" y="96">U3:D</text>
<text x="235.3" y="98.8">LED_GR</text>
<text x="248" y="98.8">EEN</text>
<text x="254.5" y="98.8">2</text>
<text x="138.8" y="105.6">U3:B</text>
<text x="190.3" y="108.7">JK_FLI</text>
<text x="200.5" y="108.7">PFLOP1:</text>
<text x="213.5" y="108.7">B</text>
<text x="233.2" y="112">R2</text>
<text x="278.8" y="117.6">U5:A</text>
<text x="278.8" y="130.3">U5:B</text>
<text x="304.2" y="126.4">U6:A</text>
<text x="212.7" y="149.3">JK_</text>
<text x="218.2" y="149.3">FLIP</text>
<text x="225" y="149.3">FL</text>
<text x="228.7" y="149.3">OP2:A</text>
<text x="240.3" y="147.1">LED</text>
<text x="246.5" y="147.1">_GRE</text>
<text x="255.2" y="147.1">EN3</text>
<text x="278.8" y="145.5">U5:C</text>
<text x="332.1" y="151.9">U6:B</text>
<text x="146.7" y="156.9">U3:A</text>
<text x="281.8" y="157.7">U5:D</text>
<text x="238.3" y="162.8">R3</text>
<text x="306.7" y="177.3">U6:C</text>
<text x="203.5" y="187.7">JK_FLIP</text>
<text x="215.8" y="187.7">FLOP</text>
<text x="224.1" y="187.7">2</text>
<text x="225.8" y="187.7">:B</text>
<text x="245.4" y="190.3">L</text>
<text x="247.2" y="190.3">ED_GREEN4</text>
<text x="344.8" y="190">U6:D</text>
<text x="132.8" y="197.6">MY_LOGICSTATE3</text>
<text x="300.1" y="200.1">U7:A</text>
<text x="243.4" y="206">R4</text>
<text x="149.3" y="223">U11:B</text>
<text x="262.3" y="222.7">U8:A</text>
<text x="299.1" y="224.3">U5:E</text>
<text x="128.9" y="243.3">U12:A</text>
<text x="283.9" y="243.3">U9:A</text>
<text x="339.8" y="240.8">U4:C</text>
<text x="177.2" y="258.5">U11:C</text>
<text x="309.3" y="263.6">U9:B</text>
<text x="29.9" y="281.4">U12:D</text>
<text x="334.7" y="278.9">U9:C</text>
<text x="306.7" y="282.7">U5:F</text>
<text x="126.1" y="318.5">U12:B</text>
<text x="360.1" y="319.5">U9:D</text>
<text x="212.8" y="342.4">U10:B</text>
<text x="283.9" y="342.4">U10:D</text>
<text x="245.8" y="350">U11:A</text>
<text x="355" y="355.1">U4:D</text>
<text x="125.1" y="364.7">U12:C</text>
<text x="212.8" y="365.2">U10:C</text>
<text x="329.6" y="377.9">U10:A</text>
</g>
<g font-size="2.4">
<text x="230" y="53.6" transform="rotate(-90 230 53.6)">A</text>
<text x="230.1" y="65.1" transform="rotate(-90 230.1 65.1)">K</text>
<text x="232.7" y="61.1">LED-GREEN</text>
<text x="315.9" y="65.9">4</text>
<text x="188.9" y="71">4</text>
<text x="199.8" y="66.3" transform="rotate(-90 199.8 66.3)">2</text>
<text x="200.9" y="71.5" transform="rotate(-90 200.9 71.5)">S</text>
<text x="210.4" y="71">15</text>
<text x="315.9" y="71">5</text>
<text x="337.4" y="68.4">6</text>
<text x="188.9" y="76.1">1</text>
<text x="193.9" y="72">J</text>
<text x="193.9" y="77.1">CLK</text>
<text x="204.9" y="72">Q</text>
<text x="230.6" y="74.3">100</text>
<text x="265.1" y="76.1">9</text>
<text x="319.4" y="76">7432</text>
<text x="187.8" y="81.1">16</text>
<text x="193.9" y="82.2">K</text>
<text x="200.9" y="82.8" transform="rotate(-90 200.9 82.8)">R</text>
<text x="204.9" y="82.2">Q</text>
<text x="210.4" y="81.1">14</text>
<text x="264" y="81.1">10</text>
<text x="286.6" y="78.6">8</text>
<text x="199.8" y="87.8" transform="rotate(-90 199.8 87.8)">3</text>
<text x="208" y="88.7">7476</text>
<text x="268.6" y="86.1">7408</text>
<text x="293" y="86.2">1</text>
<text x="314.5" y="88.8">3</text>
<text x="232.6" y="94.2" transform="rotate(-90 232.6 94.2)">A</text>
<text x="293" y="91.3">2</text>
<text x="235.2" y="101.7">LED-GREEN</text>
<text x="266.5" y="98.9">12</text>
<text x="289.1" y="101.5">11</text>
<text x="296.5" y="96.4">7432</text>
<text x="232.6" y="105.8" transform="rotate(-90 232.6 105.8)">K</text>
<text x="266.5" y="104">13</text>
<text x="135.3" y="108.6">4</text>
<text x="135.3" y="113.6">5</text>
<text x="156.8" y="111.1">6</text>
<text x="199.8" y="109.4" transform="rotate(-90 199.8 109.4)">7</text>
<text x="271.1" y="109.1">7408</text>
<text x="138.8" y="118.7">7408</text>
<text x="188.9" y="114.2">9</text>
<text x="188.9" y="119.2">6</text>
<text x="193.9" y="115.3">J</text>
<text x="200.9" y="114.6" transform="rotate(-90 200.9 114.6)">S</text>
<text x="204.9" y="115.3">Q</text>
<text x="210.4" y="114.2">11</text>
<text x="233.2" y="115">100</text>
<text x="187.8" y="124.3">12</text>
<text x="193.9" y="120.3">CLK</text>
<text x="193.9" y="125.4">K</text>
<text x="200.9" y="125.9" transform="rotate(-90 200.9 125.9)">R</text>
<text x="204.9" y="125.4">Q</text>
<text x="210.4" y="124.3">10</text>
<text x="275.3" y="121.8">1</text>
<text x="286.6" y="121.8">2</text>
<text x="199.8" y="130.9" transform="rotate(-90 199.8 130.9)">8</text>
<text x="208" y="131.9">7476</text>
<text x="278.8" y="128.1">7404</text>
<text x="300.7" y="129.4">1</text>
<text x="322.1" y="131.9">3</text>
<text x="275.3" y="134.5">3</text>
<text x="286.6" y="134.5">4</text>
<text x="300.7" y="134.5">2</text>
<text x="237.7" y="142.5" transform="rotate(-90 237.7 142.5)">A</text>
<text x="278.8" y="140.8">7404</text>
<text x="304.2" y="139.5">7408</text>
<text x="275.3" y="149.7">5</text>
<text x="286.6" y="149.7">6</text>
<text x="193.5" y="154.8">4</text>
<text x="198.4" y="155.9">J</text>
<text x="204.4" y="150.1" transform="rotate(-90 204.4 150.1)">2</text>
<text x="205.5" y="155.3" transform="rotate(-90 205.5 155.3)">S</text>
<text x="209.5" y="155.9">Q</text>
<text x="214.9" y="154.8">15</text>
<text x="237.7" y="154" transform="rotate(-90 237.7 154)">K</text>
<text x="240.3" y="150">LED-GREEN</text>
<text x="278.8" y="156">7404</text>
<text x="328.6" y="154.8">4</text>
<text x="143.2" y="159.9">1</text>
<text x="193.5" y="159.9">1</text>
<text x="198.4" y="160.9">CLK</text>
<text x="277.2" y="161.9">13</text>
<text x="289.6" y="161.9">12</text>
<text x="328.6" y="159.9">5</text>
<text x="350.1" y="157.3">6</text>
<text x="143.2" y="165">2</text>
<text x="164.7" y="162.4">3</text>
<text x="192.3" y="165">16</text>
<text x="198.4" y="166.1">K</text>
<text x="205.5" y="166.6" transform="rotate(-90 205.5 166.6)">R</text>
<text x="209.5" y="166.1">Q</text>
<text x="214.9" y="165">14</text>
<text x="238.3" y="165.8">100</text>
<text x="332.1" y="164.9">7408</text>
<text x="146.7" y="170">7408</text>
<text x="204.4" y="171.5" transform="rotate(-90 204.4 171.5)">3</text>
<text x="212.6" y="172.6">7476</text>
<text x="281.8" y="168.2">7404</text>
<text x="242.8" y="185.6" transform="rotate(-90 242.8 185.6)">A</text>
<text x="302.1" y="185.3">10</text>
<text x="303.2" y="180.2">9</text>
<text x="324.7" y="182.7">8</text>
<text x="199.8" y="188.2" transform="rotate(-90 199.8 188.2)">7</text>
<text x="306.7" y="190.3">7408</text>
<text x="188.9" y="192.9">9</text>
<text x="188.9" y="198">6</text>
<text x="193.9" y="194">J</text>
<text x="200.9" y="193.4" transform="rotate(-90 200.9 193.4)">S</text>
<text x="204.9" y="194">Q</text>
<text x="210.4" y="192.9">11</text>
<text x="242.7" y="197.2" transform="rotate(-90 242.7 197.2)">K</text>
<text x="245.4" y="193.2">LED-GREEN</text>
<text x="340.2" y="192.9">12</text>
<text x="340.2" y="198">13</text>
<text x="362.8" y="195.4">11</text>
<text x="187.8" y="203.1">12</text>
<text x="193.9" y="199.1">CLK</text>
<text x="210.4" y="203.1">10</text>
<text x="296.6" y="203.1">1</text>
<text x="344.8" y="203">7408</text>
<text x="193.9" y="204.2">K</text>
<text x="199.8" y="209.7" transform="rotate(-90 199.8 209.7)">8</text>
<text x="200.9" y="204.7" transform="rotate(-90 200.9 204.7)">R</text>
<text x="204" y="209.1">7476</text>
<text x="204.9" y="204.2">Q</text>
<text x="243.3" y="209">100</text>
<text x="296.6" y="208.1">2</text>
<text x="318.1" y="205.6">3</text>
<text x="300.1" y="213.2">7432</text>
<text x="145.7" y="225.9">4</text>
<text x="260" y="225.7">1</text>
<text x="145.7" y="231">5</text>
<text x="167.2" y="228.5">6</text>
<text x="260" y="230.8">2</text>
<text x="281.5" y="228.2">3</text>
<text x="294.6" y="228.5">11</text>
<text x="306.9" y="228.5">10</text>
<text x="149.2" y="236.1">7432</text>
<text x="262.2" y="235.8">74HC86</text>
<text x="299.1" y="234.8">7404</text>
<text x="336.2" y="243.7">9</text>
<text x="125.4" y="246.2">1</text>
<text x="125.4" y="251.3">2</text>
<text x="146.9" y="248.8">3</text>
<text x="280.3" y="246.2">1</text>
<text x="280.3" y="251.3">2</text>
<text x="301.8" y="248.8">3</text>
<text x="335.1" y="248.8">10</text>
<text x="357.7" y="246.2">8</text>
<text x="128.9" y="256.4">7408</text>
<text x="283.8" y="256.4">7408</text>
<text x="339.7" y="253.8">7432</text>
<text x="173.7" y="261.5">9</text>
<text x="172.5" y="266.6">10</text>
<text x="195.1" y="264">8</text>
<text x="305.7" y="266.6">4</text>
<text x="327.2" y="269.1">6</text>
<text x="177.2" y="271.6">7432</text>
<text x="305.7" y="271.6">5</text>
<text x="309.2" y="276.7">7408</text>
<text x="331.1" y="281.8">9</text>
<text x="25.2" y="284.3">12</text>
<text x="47.8" y="286.9">11</text>
<text x="303.2" y="286.9">9</text>
<text x="314.5" y="286.9">8</text>
<text x="330" y="286.9">10</text>
<text x="352.6" y="284.3">8</text>
<text x="25.2" y="289.4">13</text>
<text x="306.7" y="293.2">7404</text>
<text x="334.6" y="291.9">7408</text>
<text x="29.8" y="294.5">7408</text>
<text x="122.6" y="321.4">4</text>
<text x="144.1" y="324">6</text>
<text x="355.4" y="322.4">12</text>
<text x="122.6" y="326.5">5</text>
<text x="355.4" y="327.5">13</text>
<text x="378" y="325">11</text>
<text x="126.1" y="331.6">7408</text>
<text x="360" y="332.6">7408</text>
<text x="209.2" y="345.3">4</text>
<text x="230.7" y="347.8">6</text>
<text x="279.2" y="345.3">12</text>
<text x="301.8" y="347.8">11</text>
<text x="209.2" y="350.4">5</text>
<text x="242.2" y="352.9">1</text>
<text x="279.2" y="350.4">13</text>
<text x="212.7" y="355.4">7408</text>
<text x="242.2" y="358">2</text>
<text x="263.7" y="355.5">3</text>
<text x="283.8" y="355.4">7408</text>
<text x="350.3" y="358">12</text>
<text x="245.7" y="363.1">7432</text>
<text x="350.3" y="363.1">13</text>
<text x="372.9" y="360.5">11</text>
<text x="121.6" y="367.6">9</text>
<text x="143.1" y="370.2">8</text>
<text x="209.2" y="368.2">9</text>
<text x="230.7" y="370.7">8</text>
<text x="355" y="368.1">7432</text>
<text x="120.4" y="372.7">10</text>
<text x="125.1" y="377.8">7408</text>
<text x="208.1" y="373.2">10</text>
<text x="212.7" y="378.3">7408</text>
<text x="326.1" y="380.9">1</text>
<text x="347.5" y="383.4">3</text>
<text x="326.1" y="385.9">2</text>
<text x="329.6" y="391">7408</text>
</g>
</svg>
